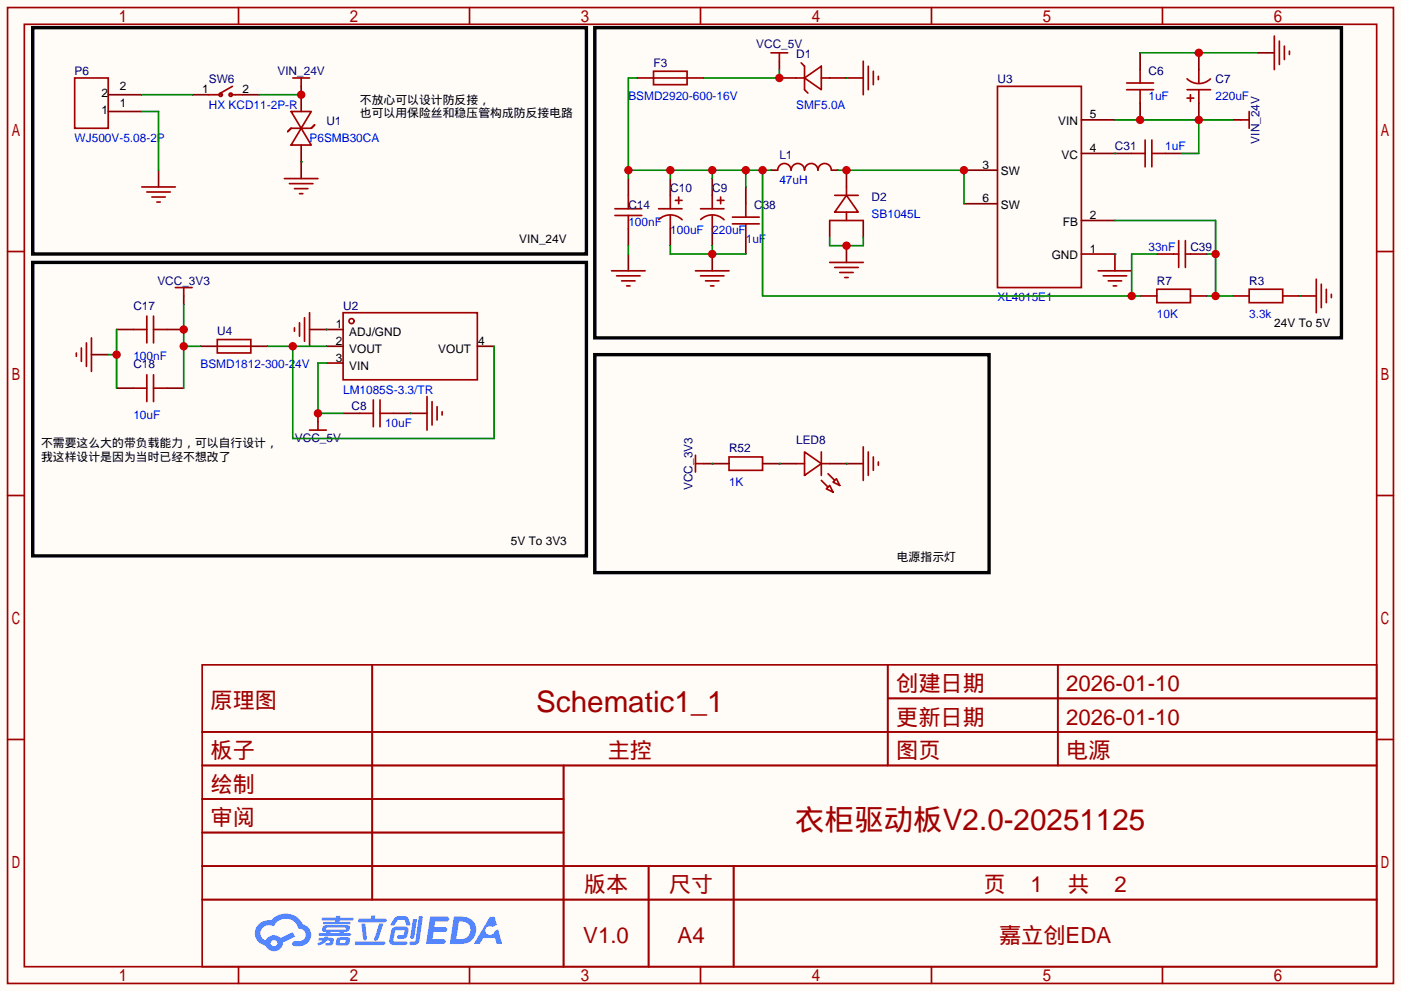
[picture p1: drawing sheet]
<svg xmlns="http://www.w3.org/2000/svg" width="212mm" height="150mm" viewBox="0 0 212 150" stroke-linecap="round" stroke-linejoin="round" font-family="sans-serif">
<path d="M0 0h212.1v150.1h-212.1z" fill="#fffcf7"/>
<g fill="none" stroke="#a10000" stroke-width=".25">
<path d="M1.1 1.1h209.8v147.9h-209.8zM3.7 3.7h204.7v142.7h-204.7zM36.1 1.1v2.6M71.1 1.1v2.6M106 1.1v2.6M141 1.1v2.6M176 1.1v2.6M1.1 38.1h2.6M208.4 38.1h2.5M1.1 75.1h2.6M208.4 75.1h2.5M1.1 112h2.6"/>
<path d="M30.6 110.9h177.8M30.6 100.7h177.8v45.7h-177.8zM30.6 116h177.8M56.4 100.7v35.6M85.3 116v30.4M134.4 100.7v15.3M134.4 105.8h74M160.1 100.7v15.3M208.4 112h2.5M30.6 121h54.7M30.6 131.2h177.8M30.6 126.1h54.7"/>
<path d="M30.6 136.3h177.8M98.2 131.2v15.2M111.1 131.2v15.2M36.1 146.4v2.6M71.1 146.4v2.6M106 146.4v2.6M141 146.4v2.6M176 146.4v2.6"/>
</g>
<g fill="#5487ff">
<path d="M65.1 138.8h1.6a1.34 1.34 0 0 1 1.3 .2 .37 .37 0 0 1-.4 .6h-1.7l-.1 .8h1.6a.37 .37 0 0 1 .3 .4 .37 .37 0 0 1-.4 .4h-1.7l-.1 1.1h.8a1.26 1.26 0 0 1 1.1 .2 .36 .36 0 0 1-.3 .5h-2.6z"/>
<path d="M74.2 138.9h.7l.3 1.2-.6 .3a.7 .7 0 0 0-1 .1 .7 .7 0 0 0 .1 1 .7 .7 0 0 0 1 0l.2-.5 .5-.2 .6 2.2h-.8l-.3-.9h-1.7l-.6 .9h-.9z"/>
<path d="M62.5 139.2h.6l-.4 2.8a.31 .31 0 0 1-.3 .2 .31 .31 0 0 1-.3-.3z"/>
<path d="M63.4 138.8h.6l-.5 3.7a.97 .97 0 0 1-1.5 .5l.1-.4h.7l.1-.2z"/>
<path d="M59.7 139.1l.6-.3 1.3 .1 .3 .3 .2 1h-.6l-.3-.9h-.8a1.12 1.12 0 0 0-.7 .8l-.5 .1-.1-.1z"/>
<path d="M59.4 140.7l.4-.3h1.5a.56 .56 0 0 1 .5 .8 1.03 1.03 0 0 1-.8 1h-.6a.27 .27 0 0 1-.3-.3 .27 .27 0 0 1 .3-.2l.7-.1 .1-.7-1.4 .1-.3 1.6h1.9a.28 .28 0 0 1 .3 .3 .28 .28 0 0 1-.4 .3l-1.9-.1-.4-.2-.1-.5z"/>
<path d="M53.8 142.6h4.3a.28 .28 0 0 1 .2 .3 .28 .28 0 0 1-.3 .3h-4.1l-.2-.2z"/>
<path d="M57.4 139.9h.6l-.8 2.4a.3 .3 0 0 1-.3 .2 .3 .3 0 0 1-.3-.3z"/>
<path d="M54.7 139.9h.6l.2 2.2-.2 .3h-.2l-.1-.2z"/>
<path d="M54.3 139.2h1.8l.1-.4 .1-.1h.5l-.1 .5h1.6a.27 .27 0 0 1 .2 .2 .27 .27 0 0 1-.3 .3h-3.8l-.2-.1z"/>
<path d="M48.3 142.1h.8l.1-.2h.5v.2h.7a.7 .7 0 0 1-.5 1.1h-.6v-.3l.6-.2v-.2h-.4a2.13 2.13 0 0 1-1.3 .7l-.2-.3 .9-.4h-.7z"/>
<path d="M48.8 139h2l.1-.2 .6-.1v.3h1.8l.2 .3-.2 .1h-1.9v.2h1.5l.2 .2-.2 .2h-3.9l-.1-.1 .1-.3h1.7l.1-.2h-2l-.1-.1z"/>
<path d="M68.7 138.8l-.6 4.2h1.4a2.12 2.12 0 0 0 2.4-1.3 2.12 2.12 0 0 0-.9-2.6l-1.1-.2zM69.5 139.6a1.37 1.37 0 0 1 1.7 1.2 1.37 1.37 0 0 1-1.4 1.5h-.7z"/>
<path d="M48.9 140.3a.47 .47 0 0 0-.2 .6 .47 .47 0 0 0 .6 .2l.1 .3h-1.1v.3h4.7l.2-.1-.2-.2h-1l.1-.3a.6 .6 0 0 0 .8-.2 .6 .6 0 0 0-.1-.7h-3.5zM49.4 140.5h2.8l.2 .1-.2 .2h-2.8l-.1-.1zM50 141.1h1.5l-.2 .3h-1.2z"/>
<path d="M51 142.2a.9 .9 0 0 0 0 1 2.48 2.48 0 0 0 1.8-.2 .84 .84 0 0 0 0-1h-1.4zM51.5 142.4h.7h.1v.3l-.2 .2-.7-.1z"/>
<path d="M39.2 140a1.91 1.91 0 0 0-.5 1.9 1.91 1.91 0 0 0 1.5 1.4 1.35 1.35 0 0 0 1.5 .8 1.35 1.35 0 0 0 1.1-1.3l1.9-.9-.4-.7-1.8 .9a1.41 1.41 0 0 0-2.3 .4 1.25 1.25 0 0 1-.6-1.8 1.25 1.25 0 0 1 1.9-.4 1.97 1.97 0 0 1 1.9-1.1 1.97 1.97 0 0 1 1.8 1.5 .96 .96 0 0 1 1.1 .8 .96 .96 0 0 1-1 1.1h-.6a.39 .39 0 0 0-.5 .3 .39 .39 0 0 0 .4 .4 1.92 1.92 0 0 0 2.5-2.1 1.77 1.77 0 0 0-1.3-1.2 2.86 2.86 0 0 0-4.7-.6h-.3a2.27 2.27 0 0 0-1.6 .6zM41 142.9a.5 .5 0 0 1 1 0 .5 .5 0 0 1-1 0z"/>
</g>
<g fill="none" stroke="#870000" stroke-width=".25">
<path d="M16.4 16.9h5.1M16.4 14.4h5.1M29.1 14.4h2.5M36.7 14.4h2.5M45.6 13.1v3.8M96.4 11.8h2.5M104 11.8h2.6M118 9.3v1.2M118 11.8h2.5M125.6 11.8h5.1M163.7 18.2h5.1M172.6 8v2.5"/>
<path d="M172.6 15.6v2.6M181.5 8v2.5M181.5 15.6v2.6M186.6 18.2h1.2M190.4 8h2.5M24 25.8v2.5M45.6 22v5.1M95.1 27.1v2.5M95.1 34.7v2.5M95.1 38.5v2.5M101.5 27.1v2.5M101.5 34.7v2.5"/>
<path d="M107.8 27.1v2.5M107.8 34.7v2.5M107.8 38.5v2.5M112.9 28.3v2.6M112.9 35.9v2.6M116.7 25.8h1M125.6 33.4v2.5M125.9 25.8h1M128.1 25.8v2.5M128.1 37.2v2.6M130.7 33.4v2.5M145.9 25.8h5.1"/>
<path d="M145.9 30.9h5.1M163.7 38.5h5.1v2.5M163.7 33.4h5.1M163.7 23.2h7.6M175.1 38.5h2.6M176.4 23.2h2.5M180.2 38.5h2.6M13.8 53.7h2.6M17.7 49.9h2.5M17.7 58.8h2.5M25.3 49.9h2.5M25.3 58.8h2.5"/>
<path d="M27.8 44.8v1.3M30.4 52.5h2.5M38 52.5h2.5M46.9 49.9h5M49.4 52.5h2.5M49.4 55h2.5M72.3 52.5h2.5M172.6 44.8h2.5M180.2 44.8h2.6M186.6 44.8h2.5M194.2 44.8h5.1M48.1 62.6v1.3"/>
<path d="M51.9 62.6h2.6M59.6 62.6h5M106.6 70.2h3.8M115.4 70.2h5.1M125.6 70.2h5.1"/>
</g>
<g fill="none" stroke="#a10000" stroke-width=".25">
<path d="M11.3 11.8h5.1v7.6h-5.1zM31.6 14.4h1.8M34.9 14.4h1.8M35.2 13.1l-1.8 1M44.1 16.9h3l-1.5 2.5zM44.1 19.4l-.5 .5 .5-.5M44.1 19.4h3M44.3 11.8h2.6M45.6 19.4l1.5 2.6h-3zM45.6 11.8v1.3M47.1 19.4l.5-.5-.5 .5M98.9 10.8h5.1v2h-5.1z"/>
<path d="M98.9 11.8h5.1M116.7 8h2.6M118 8v1.3M120.5 11.8h1.3M121.3 9.5l.5 .5v3.6l.5 .5M121.8 11.8l2.5-1.8v3.6zM124.3 11.8h1.3M130.7 9.3v5.1M131.4 10v3.6M132.2 10.8v2M133 11.6v.5M151 13.1h12.7v30.5h-12.7z"/>
<path d="M170.6 12.6h4M170.6 13.6h4M172.6 10.5v2.1M172.6 13.6v2M179.7 11.9a2.54 2.54 0 0 0 3.5 .1M179.7 13.6h3.6M179.7 14.9h1M180.2 14.4v1M181.5 10.5v2.1M181.5 13.6v2M187.8 18.2h1.3M189.1 16.9v2.5"/>
<path d="M192.9 5.5v5M193.7 6.2v3.6M194.4 7v2M195.2 7.7v.6M21.5 28.3h5M22.2 29.1h3.6M23 29.8h2M23.7 30.6h.6M43.1 27.1h5M43.8 27.8h3.6M44.6 28.6h2M45.3 29.3h.5"/>
<path d="M93.1 32.6h4.1M93.1 31.6h4.1M95.1 29.6v2M95.1 32.6v2.1M99.7 31.6h3.6M99.7 33.3a2.54 2.54 0 0 1 3.6 0M101.5 29.6v2M101.5 32.6v2.1M102.2 30.4h1.1M102.7 29.8v1.1M106 31.6h3.6M106.1 33.3a2.54 2.54 0 0 1 3.5 0"/>
<path d="M107.8 29.6v2M107.8 32.6v2.1M108.6 30.4h1M109.1 29.8v1.1M110.9 33.9h4M110.9 32.9h4M112.9 30.9v2M112.9 33.9v2M117.7 25.8a1.02 1.02 0 0 1 1-1 1.02 1.02 0 0 1 1.1 1 1.02 1.02 0 0 1 1-1 1.02 1.02 0 0 1 1 1 1.02 1.02 0 0 1 1-1 1.02 1.02 0 0 1 1 1 1.02 1.02 0 0 1 1-1 1.02 1.02 0 0 1 1.1 1M125.6 33.4h5.1M125.6 39.8h5.1M126.4 29.6h3.5"/>
<path d="M128.1 29.6l1.8 2.5h-3.5zM128.1 28.3v1.3M128.1 32.1v1.3M171.3 23.2h2.1M173.4 21.2v4.1M174.4 23.2h2M174.4 21.2v4.1M177.7 38.5h.7M178.4 36.4v4.1M179.5 36.4v4.1M179.5 38.5h.7M11.6 53.5v.5"/>
<path d="M12.3 52.7v2M13.1 51.9v3.6M13.8 51.2v5.1M20.2 49.9h2M20.2 58.8h2M22.2 47.9v4M22.2 56.8v4M23.2 47.9v4M23.2 56.8v4M23.2 49.9h2.1M23.2 58.8h2.1M26.5 43.6h2.6"/>
<path d="M27.8 43.6v1.2M32.9 51.4h5.1v2.1h-5.1zM32.9 52.5h5.1M44.6 49.7v.5M45.3 48.9v2M46.1 48.1v3.6M46.9 47.4v5.1M51.9 47.4h20.4v10.1h-20.4zM92.6 41h5.1M93.3 41.8h3.6M94.1 42.5h2M94.9 43.3h.5"/>
<path d="M105.3 41h5.1M106 41.8h3.6M106.8 42.5h2M107.6 43.3h.5M126.4 40.5h3.5M127.1 41.3h2.1M127.9 42h.5M166.2 41h5.1M167 41.8h3.6M167.8 42.5h2M168.5 43.3h.5M175.1 43.8h5.1v2h-5.1z"/>
<path d="M189.1 43.8h5.1v2h-5.1zM199.3 42.3v5.1M200 43.1v3.5M200.8 43.8v2M201.5 44.6v.5M46.9 65.2h2.5M48.1 63.9v1.3M54.5 62.6h2M56.5 60.6v4M57.5 62.6h2.1M57.5 60.6v4M64.6 60.1v5.1"/>
<path d="M65.4 60.8v3.6M66.2 61.6v2M66.9 62.4v.5M105.3 70.2h1.3M105.3 69v2.5M110.4 69.2h5v2h-5zM120.5 70.2h1.3M121.8 68.5l2.5 1.7-2.5 1.8zM124.3 72.8l1 1M124.3 70.2h1.3M124.3 68.5v3.5M125.1 74l.5-.5 .5 1z"/>
<path d="M125.3 71.8l1.1 1M126.1 73l.5-.5 .5 1zM130.7 67.7v5.1M131.4 68.5v3.5M132.2 69.2v2M133 70v.5"/>
<circle cx="33.4" cy="14.4" r=".25"/>
<circle cx="34.9" cy="14.4" r=".25"/>
<circle cx="53.2" cy="48.6" r=".38"/>
</g>
<path d="M5 4.2h83.8v34.3h-83.8zM90 4.2h113.1v47h-113.1zM5 39.8h83.8v44.4h-83.8zM90 53.7h59.7v33h-59.7z" fill="none" stroke="#000" stroke-width=".51"/>
<path d="M168.8 18.2h17.8M181.5 18.2v5h-2.6" fill="none" stroke="#008700" stroke-width=".25"/>
<g fill="#c00">
<circle cx="181.5" cy="18.2" r=".63"/>
<circle cx="172.6" cy="18.2" r=".63"/>
</g>
<path d="M172.6 8h17.8" fill="none" stroke="#008700" stroke-width=".25"/>
<circle cx="181.5" cy="8" r=".63" fill="#c00"/>
<path d="M126.9 25.8h19v5.1" fill="none" stroke="#008700" stroke-width=".25"/>
<g fill="#c00">
<circle cx="128.1" cy="25.8" r=".63"/>
<circle cx="145.9" cy="25.8" r=".63"/>
</g>
<path d="M96.4 11.8h-1.3v15.3M95.1 25.8h21.6M101.5 25.8v1.3M107.8 25.8v1.3M112.9 25.8v2.5M115.4 25.8v19h57.2M175.1 38.5h-3.8v6.3" fill="none" stroke="#008700" stroke-width=".25"/>
<g fill="#c00">
<circle cx="95.1" cy="25.8" r=".63"/>
<circle cx="101.5" cy="25.8" r=".63"/>
<circle cx="107.8" cy="25.8" r=".63"/>
<circle cx="112.9" cy="25.8" r=".63"/>
<circle cx="115.4" cy="25.8" r=".63"/>
<circle cx="171.3" cy="44.8" r=".63"/>
</g>
<path d="M21.5 16.9h2.5v8.9M95.1 37.2v1.3M49.4 55h-1.3v7.6h3.8" fill="none" stroke="#008700" stroke-width=".25"/>
<circle cx="48.1" cy="62.6" r=".63" fill="#c00"/>
<path d="M16.4 53.7h1.3M17.7 49.9v8.9" fill="none" stroke="#008700" stroke-width=".25"/>
<circle cx="17.7" cy="53.7" r=".63" fill="#c00"/>
<path d="M101.5 37.2v1.3h11.4M107.8 37.2v1.3M168.8 38.5h.1M168.8 23.2h.1M107.8 70.2h.1M118 70.2h.1M128.1 70.2h.1" fill="none" stroke="#008700" stroke-width=".25"/>
<circle cx="107.8" cy="38.5" r=".63" fill="#c00"/>
<path d="M118 10.5v1.3h-11.4" fill="none" stroke="#008700" stroke-width=".25"/>
<circle cx="118" cy="11.8" r=".63" fill="#c00"/>
<path d="M128.1 11.8h.1M125.6 35.9v1.3h5.1v-1.3" fill="none" stroke="#008700" stroke-width=".25"/>
<circle cx="128.1" cy="37.2" r=".63" fill="#c00"/>
<path d="M168.8 33.4h15.2v11.4M182.8 38.5h1.2M182.8 44.8h3.8" fill="none" stroke="#008700" stroke-width=".25"/>
<g fill="#c00">
<circle cx="184" cy="44.8" r=".63"/>
<circle cx="184" cy="38.5" r=".63"/>
</g>
<path d="M27.8 46.1v12.7M27.8 52.5h2.6M49.4 49.9h.1M196.7 44.8h.1M62.1 62.6h.1" fill="none" stroke="#008700" stroke-width=".25"/>
<g fill="#c00">
<circle cx="27.8" cy="49.9" r=".63"/>
<circle cx="27.8" cy="52.5" r=".63"/>
</g>
<path d="M40.5 52.5h8.9M44.3 52.5v13.9h30.5v-13.9" fill="none" stroke="#008700" stroke-width=".25"/>
<circle cx="44.3" cy="52.5" r=".63" fill="#c00"/>
<path d="M21.5 14.4h7.6M39.2 14.4h6.4M45.6 24.5h.1" fill="none" stroke="#008700" stroke-width=".25"/>
<circle cx="45.6" cy="14.4" r=".63" fill="#c00"/>
<g font-size="4.5" fill="#a00000">
<text x="81.2" y="107.9">Schematic1_1</text>
<text x="120.3" y="125.7">衣柜驱动板V2.0-20251125</text>
</g>
<g font-size="3.4" fill="#a00000">
<text x="31.9" y="107.2">原理图</text>
<text x="135.7" y="104.7">创建日期</text>
<text x="161.4" y="104.7">2026-01-10</text>
<text x="135.7" y="109.8">更新日期</text>
<text x="161.4" y="109.8">2026-01-10</text>
<text x="31.9" y="114.9">板子</text>
<text x="31.9" y="119.9">绘制</text>
<text x="92" y="114.9">主控</text>
<text x="135.7" y="114.9">图页</text>
<text x="161.4" y="114.9">电源</text>
<text x="31.9" y="125">审阅</text>
<text x="88.4" y="135.2">版本</text>
<text x="101.3" y="135.2">尺寸</text>
<text x="148.9" y="135.2">页</text>
<text x="156" y="135.2">1</text>
<text x="161.6" y="135.2">共</text>
<text x="168.7" y="135.2">2</text>
<text x="88.3" y="142.8">V1.0</text>
<text x="102.6" y="142.8">A4</text>
<text x="151.2" y="142.8">嘉立创EDA</text>
</g>
<g font-size="1.8" fill="#000080">
<text x="11.3" y="11.4">P6</text>
<text x="42" y="11.4">VIN_24V</text>
<text x="98.9" y="10.1">F3</text>
<text x="114.5" y="7.3">VCC_5V</text>
<text x="120.5" y="8.8">D1</text>
<text x="173.9" y="11.4">C6</text>
<text x="31.6" y="12.6">SW6</text>
<text x="151" y="12.6">U3</text>
<text x="184" y="12.6">C7</text>
<text x="49.4" y="19">U1</text>
<text x="168.8" y="22.8">C31</text>
<text x="190.7" y="21.7" transform="rotate(-90 190.7 21.7)">VIN_24V</text>
<text x="101.5" y="29.1">C10</text>
<text x="107.8" y="29.1">C9</text>
<text x="118" y="24.1">L1</text>
<text x="95.1" y="31.7">C14</text>
<text x="114.2" y="31.7">C38</text>
<text x="132" y="30.4">D2</text>
<text x="180.2" y="38">C39</text>
<text x="20.2" y="46.9">C17</text>
<text x="23.8" y="43.1">VCC_3V3</text>
<text x="51.9" y="46.9">U2</text>
<text x="175.1" y="43.1">R7</text>
<text x="189.1" y="43.1">R3</text>
<text x="32.9" y="50.7">U4</text>
<text x="20.2" y="55.8">C18</text>
<text x="53.2" y="62.2">C8</text>
<text x="44.6" y="67">VCC_5V</text>
<text x="110.4" y="68.5">R52</text>
<text x="120.5" y="67.2">LED8</text>
<text x="104.8" y="74.2" transform="rotate(-90 104.8 74.2)">VCC_3V3</text>
</g>
<g font-size="1.8">
<text x="15.4" y="17.2">1</text>
<text x="15.4" y="14.7">2</text>
<text x="18.1" y="16.2">1</text>
<text x="18.1" y="13.6">2</text>
<text x="30.6" y="14.1">1</text>
<text x="36.7" y="14.1">2</text>
<text x="54.5" y="15.7">不放心可以设计防反接，</text>
<text x="54.5" y="17.7">也可以用保险丝和稳压管构成防反接电路</text>
<text x="165" y="17.9">5</text>
<text x="160.2" y="19">VIN</text>
<text x="165" y="23">4</text>
<text x="148.7" y="25.6">3</text>
<text x="151.5" y="26.6">SW</text>
<text x="160.7" y="24">VC</text>
<text x="148.7" y="30.6">6</text>
<text x="151.5" y="31.7">SW</text>
<text x="160.9" y="34.2">FB</text>
<text x="165" y="33.2">2</text>
<text x="78.6" y="36.8">VIN_24V</text>
<text x="159.2" y="39.3">GND</text>
<text x="165" y="38.3">1</text>
<text x="50.8" y="49.7">1</text>
<text x="50.8" y="52.2">2</text>
<text x="52.9" y="51">ADJ/GND</text>
<text x="52.9" y="53.5">VOUT</text>
<text x="66.3" y="53.5">VOUT</text>
<text x="72.4" y="52.2">4</text>
<text x="192.9" y="49.5">24V To 5V</text>
<text x="50.8" y="54.8">3</text>
<text x="52.9" y="56">VIN</text>
<text x="6.2" y="67.8">不需要这么大的带负载能力，可以自行设计，</text>
<text x="6.2" y="69.8">我这样设计是因为当时已经不想改了</text>
<text x="77.3" y="82.5">5V To 3V3</text>
<text x="135.8" y="85">电源指示灯</text>
</g>
<g font-size="1.8" fill="#00f">
<text x="31.6" y="16.4">HX KCD11-2P-R</text>
<text x="95.1" y="15.2">BSMD2920-600-16V</text>
<text x="120.5" y="16.4">SMF5.0A</text>
<text x="173.9" y="15.2">1uF</text>
<text x="184" y="15.2">220uF</text>
<text x="11.3" y="21.5">WJ500V-5.08-2P</text>
<text x="46.9" y="21.5">P6SMB30CA</text>
<text x="176.4" y="22.8">1uF</text>
<text x="118" y="27.9">47uH</text>
<text x="95.1" y="34.2">100nF</text>
<text x="101.5" y="35.5">100uF</text>
<text x="107.8" y="35.5">220uF</text>
<text x="132" y="33">SB1045L</text>
<text x="112.9" y="36.8">1uF</text>
<text x="173.9" y="38">33nF</text>
<text x="151" y="45.7">XL4015E1</text>
<text x="175.1" y="48.2">10K</text>
<text x="189.1" y="48.2">3.3k</text>
<text x="20.2" y="54.5">100nF</text>
<text x="30.4" y="55.8">BSMD1812-300-24V</text>
<text x="51.9" y="59.6">LM1085S-3.3/TR</text>
<text x="20.2" y="63.4">10uF</text>
<text x="58.3" y="64.7">10uF</text>
<text x="110.4" y="73.6">1K</text>
</g>
</svg>
